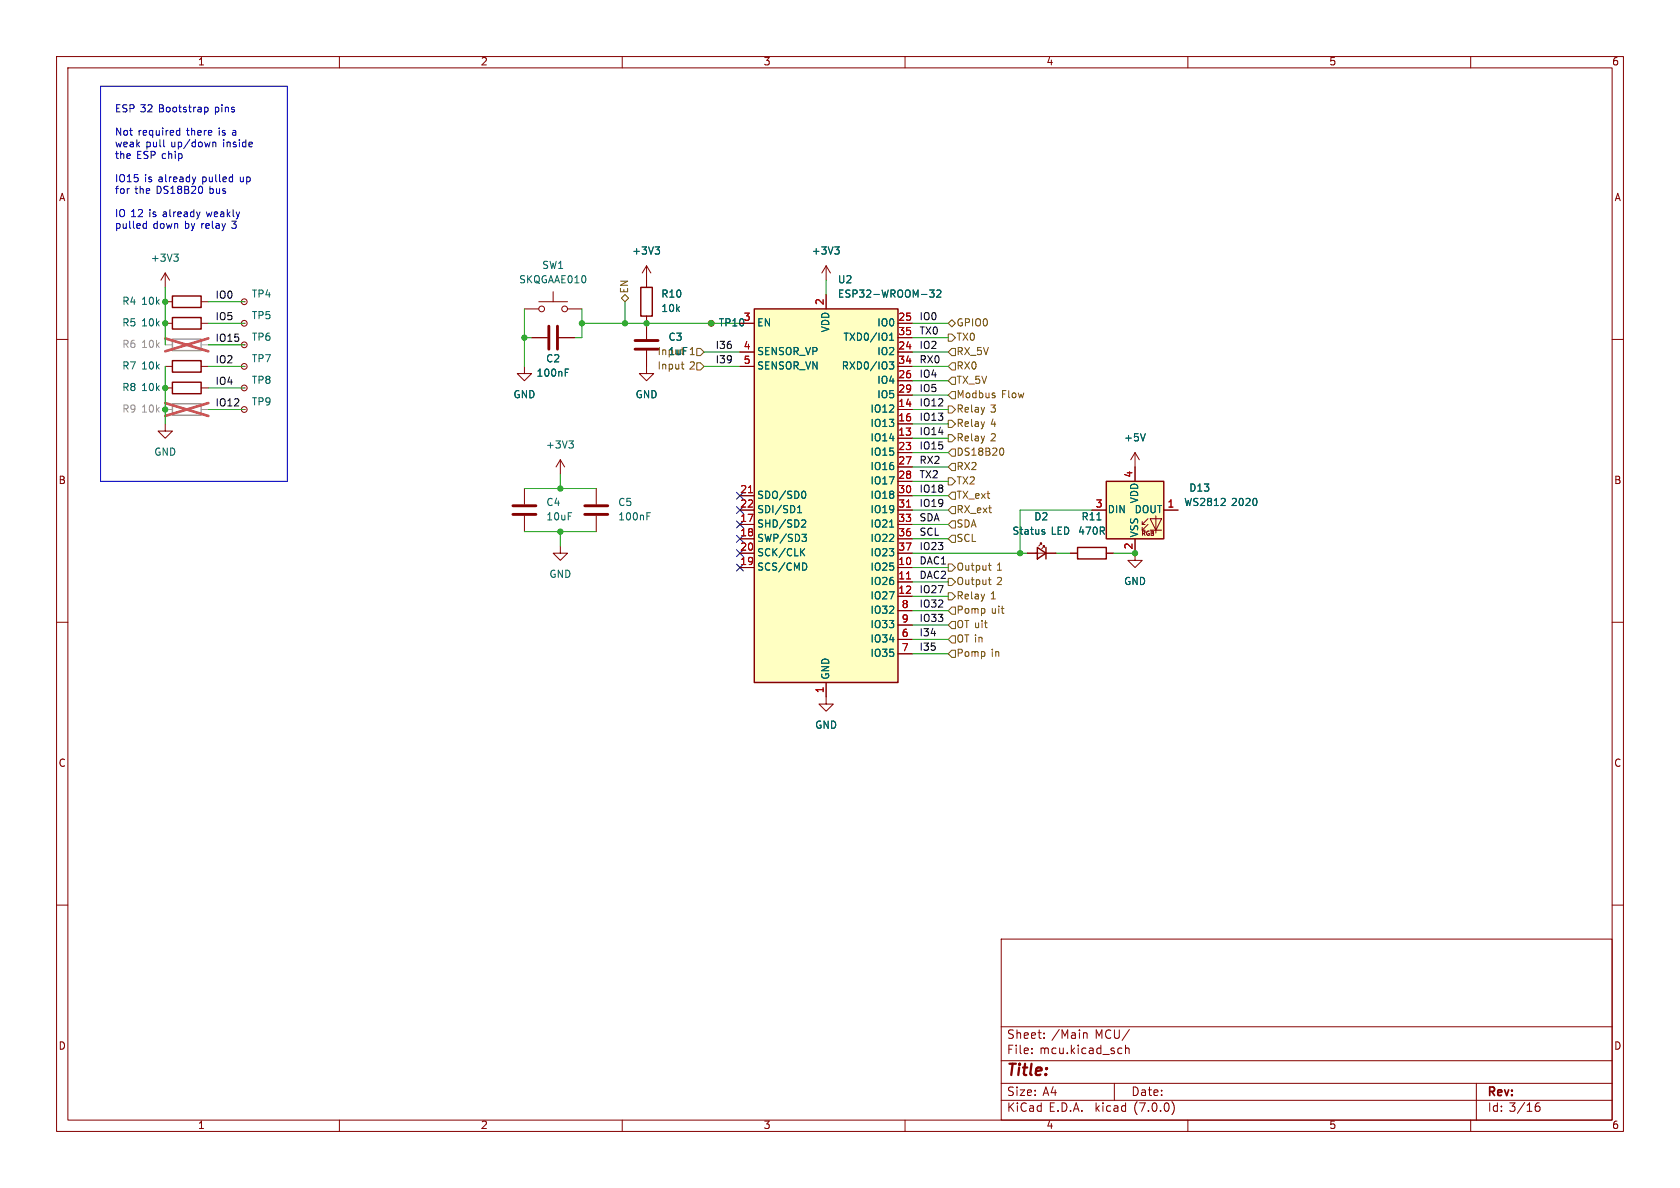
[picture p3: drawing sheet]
<svg xmlns="http://www.w3.org/2000/svg" width="297mm" height="210mm" viewBox="0 0 297 210" stroke-linecap="round" stroke-linejoin="round" font-family="sans-serif">
<g fill="none" stroke="#840000" stroke-width=".18">
<path d="M10 10h277v190h-277zM12 12h273v186h-273zM60 10v2M110 10v2M160 10v2M210 10v2M260 10v2M10 60h2M29.2 57.2h1.3M29.2 53.3h1.3M29.2 48.3l-.8 1.2M29.2 48.3v2.5"/>
<path d="M29.2 48.3l.8 1.2M35.6 57.2h1.2M35.6 53.3h1.2M43.2 57.2h.1M43.2 53.3h.1M92.7 54.6h2.5M94 59.7h2.8M95.2 53.3h5.1M97.8 51.6v1.7M98.8 59.7h2.8M100.3 54.6h2.6M114.3 47v3.8"/>
<path d="M114.3 55.9v4M114.3 47l-.8 1.3M114.3 47l.8 1.3M125.7 57.2h.1M130.8 57.2h2.5M146 47l-.7 1.3M146 47v2.5M146 52.1v2.5M146 47l.8 1.3M158.7 57.2h2.6M158.7 59.7h2.6M285 60h2"/>
<path d="M29.2 74.9v1.3h1.3l-1.3 1.3-1.3-1.3h1.3M29.2 68.6h1.3M29.2 64.8h1.3M35.6 68.6h1.2M35.6 64.8h1.2M43.2 64.8h.1M43.2 61h.1M43.2 68.6h.1M43.2 72.4h.1M92.7 64.8v1.2h1.3l-1.3 1.3-1.3-1.3h1.3M114.3 62v4h1.3l-1.3 1.3-1.3-1.3h1.3M130.8 64.8h2.5"/>
<path d="M130.8 62.2h2.5M158.7 64.8h2.6M158.7 77.5h2.6M158.7 72.4h2.6M158.7 74.9h2.6M158.7 62.2h2.6M158.7 67.3h2.6M158.7 69.9h2.6M92.7 86.4v2.8M92.7 91.2v2.8M99.1 96.5v1.3h1.2l-1.2 1.3-1.3-1.3h1.3M99.1 81.3l-.8 1.3"/>
<path d="M99.1 81.3v2.5M99.1 81.3l.7 1.3M105.4 86.4v2.8M105.4 91.2v2.8M130.8 97.8h2.5M130.8 92.7h2.5M130.8 95.3h2.5M130.8 87.6h2.5M130.8 90.2h2.5M158.7 97.8h2.6M158.7 92.7h2.6M158.7 95.3h2.6"/>
<path d="M158.7 87.6h2.6M158.7 90.2h2.6M158.7 80h2.6M158.7 82.6h2.6M158.7 85.1h2.6M181.6 97.8h5.1M184.1 96.3v-.3h-.2h.2l-.5 .5M184.7 96.8v-.3h-.3h.3l-.6 .5M189.2 97.8h1.3M193 90.2h2.6M195.6 97.8h1.2M200.7 95.3v3.8h1.2l-1.2 1.2-1.3-1.2h1.3"/>
<path d="M200.7 80l-.8 1.3M200.7 80v5.1M200.7 80l.7 1.3M201.9 92.7h.5M201.9 93.7h.5M202.9 92.7l-1 1v-.5M202.9 91.7l-1 1v-.5M203.3 91.7h2.1l-1.1 2zM203.3 93.7h2.1M204.3 91.2v3M205.7 90.2h2.6M10 110h2"/>
<path d="M130.8 100.3h2.5M158.7 100.3h2.6M158.7 102.9h2.6M158.7 105.4h2.6M158.7 113h2.6M158.7 115.6h2.6M158.7 108h2.6M158.7 110.5h2.6M285 110h2M146 120.7v3.8h1.3l-1.3 1.2-1.2-1.2h1.2M10 160h2M285 160h2"/>
<path d="M177 166h108v32h-108zM60 198v2M110 198v2M160 198v2M177 194.5h108M177 191.5h108M177 187.5h108M177 181.5h108M182.4 186.1v.2M182.4 185.3v.2M184.6 183.4v.2M184.6 182.6v.2"/>
<path d="M191.5 182.7l.3-.1h.3l.1 1M197 191.5v3M197.9 185.3h.4M198.3 186.2l-.4 .1M199 185.4l.2-.1h.3l.1 1M199 184.8v1.5M207.2 194.7a1.72 1.72 0 0 1 0 2.3M210 198v2M260 198v2M261 191.5v6.5M271.5 195.7l.5-.2 .3 .3-.2 .6-.4 .1-.2-.2M272.1 195a.53 .53 0 0 0-.6 .3"/>
<circle cx="43.2" cy="53.3" r=".51"/>
<circle cx="43.2" cy="57.2" r=".51"/>
<circle cx="95.8" cy="54.6" r=".51"/>
<circle cx="99.8" cy="54.6" r=".51"/>
<circle cx="125.7" cy="57.2" r=".51"/>
<circle cx="43.2" cy="68.6" r=".51"/>
<circle cx="43.2" cy="64.8" r=".51"/>
<circle cx="43.2" cy="72.4" r=".51"/>
<circle cx="43.2" cy="61" r=".51"/>
</g>
<path d="M30.5 59.9h5.1v2.1h-5.1zM30.5 71.4h5.1v2h-5.1z" fill="none" stroke="#a1a1a1" stroke-width=".25"/>
<path d="M29.2 72.4h1.3M29.2 61h1.3M35.6 72.4h1.2M35.6 61h1.2" fill="none" stroke="#a1a1a1" stroke-width=".18"/>
<path d="M29.2 59.8l7.6 2.3M36.8 59.8l-7.6 2.3M29.2 71.2l7.6 2.3M36.8 71.2l-7.6 2.3" fill="none" stroke="#eb3a3d" stroke-width=".46"/>
<path d="M30.5 56.1h5.1v2.1h-5.1zM30.5 52.3h5.1v2.1h-5.1zM113.3 50.8h2v5.1h-2zM133.3 54.6h25.4v66.1h-25.4zM30.5 67.6h5.1v2h-5.1zM30.5 63.8h5.1v2h-5.1zM183.4 96.8l1.5 1-1.5 1zM184.9 96.8v2M190.5 96.8h5.1v2h-5.1zM195.6 85.1h10.1v10.2h-10.1z" fill="none" stroke="#840000" stroke-width=".25"/>
<path d="M97 57.7v4M98.6 57.7v4M112.3 61.7h4M112.3 60.2h4M90.7 90.9h4M90.7 89.4h4M103.4 90.9h4M103.4 89.4h4" fill="none" stroke="#840000" stroke-width=".51"/>
<g fill="none" stroke="#006464" stroke-width=".18">
<path d="M30.7 44.9h.8l-.4 .5M31.3 45.4l.2 .2v.3l-.2 .3M115.8 43.6h.8l-.4 .5M116.4 44.1l.2 .3v.3l-.2 .2M147.6 43.6h.7l-.4 .5M148.1 44.1l.2 .3v.3l-.2 .2M157.3 59.2l.3-.3v1.3M164.3 51.3h.8l-.4 .5 .4 .1v.5l-.2 .1h-.5M165.6 51.4l.5-.1 .2 .3-.7 .9h.7M99.9 65.2h.6M100.6 77.9h.8l-.5 .5M101.1 78.4l.3 .3v.3l-.3 .2"/>
<path d="M157.2 64h.8l-.4 .5 .3 .1v.5l-.1 .1h-.5M157.3 60.2h.7M202.5 76.7l-.4 1.2M114.4 90.6h.6M141 90.6h.7M141 89.7l.4-.3v1.2M141.7 97.5l.6 .8M141.8 94.4h.8l-.5 .5M141.9 91.9l.4 .1 .1 .3-.7 .9h.7M142.1 86.8a.79 .79 0 0 1 0 1.3M142.3 97l-.8 .7M142.3 94.9l.3 .3v.3l-.3 .2"/>
<path d="M142.5 99.7l.1 .4-.1 .5M157.3 93.2h.7M184.4 94l.3 .1v.2l-.1 .1h-.3M184.4 93.6l.3 .1M215.8 89.4h.8M216.5 88.2v.4M222.1 88.3v.8"/>
</g>
<g fill="#ffffc2" stroke="#ffffc2" stroke-width=".18">
<path d="M133.3 54.6h25.4v66.1h-25.4z"/>
<path d="M195.6 85.1h10.1v10.2h-10.1z"/>
</g>
<path d="M132.3 87.1h.7M160.3 89.6h.7M160.3 102.3h.7" fill="none" stroke="#a90000" stroke-width=".18"/>
<g fill="none" stroke="#725600" stroke-width=".18">
<path d="M109.9 52.7l.6-.6 .6 .6-.6 .6zM167.6 57.2l.7-.7 .6 .7-.6 .6zM167.6 59.1h.7l.6 .6-.6 .6h-.7zM120.4 64.4h.5M120.6 65.1l.3 .1M123.2 64.1h.6l.7 .7-.7 .6h-.6zM123.2 61.6h.6l.7 .6-.7 .7h-.6zM167.6 71.8h.7l.6 .6-.6 .6h-.7zM167.6 76.8h.7l.6 .7-.6 .6h-.7zM167.6 74.3h.7l.6 .6-.6 .7h-.7zM168.3 61.6h.6v1.3h-.6l-.7-.7zM168.3 69.2h.6v1.3h-.6l-.7-.6z"/>
<path d="M168.3 79.4h.6v1.2h-.6l-.7-.6zM168.3 66.7h.6v1.2h-.6l-.7-.6zM168.3 64.1h.6v1.3h-.6l-.7-.6zM177.1 79.2a.79 .79 0 0 1 0 1.3M167.6 84.5h.7l.6 .6-.6 .6h-.7zM167.6 99.7h.7l.6 .6-.6 .7h-.7zM168.3 89.5h.6v1.3h-.6l-.7-.6zM168.3 94.6h.6v1.3h-.6l-.7-.6zM168.3 81.9h.6v1.3h-.6l-.7-.6zM168.3 87h.6v1.3h-.6l-.7-.7zM168.3 92.1h.6v1.2h-.6l-.7-.6zM174.7 100h.5"/>
<path d="M167.6 102.2h.7l.6 .7-.6 .6h-.7zM167.6 104.8h.7l.6 .6-.6 .6h-.7zM168.3 112.4h.6v1.3h-.6l-.7-.7zM168.3 109.9h.6v1.2h-.6l-.7-.6zM168.3 107.3h.6v1.3h-.6l-.7-.6zM168.3 114.9h.6v1.3h-.6l-.7-.6zM174.7 102.5h.5M175 103.3h.2M175 100.7l.2 .1"/>
</g>
<path d="M17.8 15.2h33v69.9h-33zM36.2 19l.3-.1 .3 .3-.1 .5h-.5M25.5 39.5l.4 .1M25.9 39.1v1.3M29 25.9l.1 .1M31.3 23.8h.5M31.3 23.1h.5M31.8 22.6v1.3M34.6 31.3l-.3 .8M37.6 25.1v.9M37.6 25.2l.2-.1 .3 .1 .1 .8M25.9 40.3l-.4 .1" fill="none" stroke="#0000c2" stroke-width=".18"/>
<g fill="none" stroke="#009600" stroke-width=".18">
<path d="M29.2 50.8v10.2M36.8 57.2h6.4M36.8 53.3h6.4M92.7 54.6v10.2M92.7 59.7h1.3M102.9 57.2h27.9M102.9 54.6v5.1h-1.3M110.5 53.3v3.9M146 49.5v2.6M161.3 57.2h6.3M161.3 59.7h6.3M29.2 64.8v10.1"/>
<path d="M36.8 72.4h6.4M36.8 64.8h6.4M36.8 68.6h6.4M36.8 61h6.4M124.5 62.2h6.3M124.5 64.8h6.3M161.3 62.2h6.3M161.3 77.5h6.3M161.3 74.9h6.3M161.3 69.9h6.3M161.3 72.4h6.3M161.3 64.8h6.3"/>
<path d="M161.3 67.3h6.3M92.7 94h12.7M92.7 86.4h12.7M99.1 83.8v2.6M99.1 94v2.5M161.3 97.8h20.3M161.3 95.3h6.3M161.3 90.2h6.3M161.3 87.6h6.3M161.3 82.6h6.3M161.3 85.1h6.3M161.3 92.7h6.3"/>
<path d="M161.3 80h6.3M186.7 97.8h2.5M193 90.2h-12.7v7.6M196.8 97.8h3.9M161.3 100.3h6.3M161.3 108h6.3M161.3 102.9h6.3M161.3 113h6.3M161.3 105.4h6.3M161.3 115.6h6.3M161.3 110.5h6.3"/>
</g>
<path d="M130.2 94.6l1.2 1.3M130.2 87l1.2 1.2M130.2 92.1l1.2 1.2M130.2 89.6l1.2 1.2M130.2 99.7l1.2 1.2M130.2 97.2l1.2 1.2M131.4 94.6l-1.2 1.3M131.4 87l-1.2 1.2M131.4 92.1l-1.2 1.2M131.4 89.6l-1.2 1.2M131.4 99.7l-1.2 1.2M131.4 97.2l-1.2 1.2" fill="none" stroke="#000084" stroke-width=".18"/>
<g fill="#009600" stroke="#009600" stroke-width=".18">
<circle cx="99.1" cy="94" r=".46"/>
<circle cx="125.7" cy="57.2" r=".46"/>
<circle cx="92.7" cy="59.7" r=".46"/>
<circle cx="110.5" cy="57.2" r=".46"/>
<circle cx="99.1" cy="86.4" r=".46"/>
<circle cx="114.3" cy="57.2" r=".46"/>
<circle cx="102.9" cy="57.2" r=".46"/>
<circle cx="180.3" cy="97.8" r=".46"/>
<circle cx="29.2" cy="53.3" r=".46"/>
<circle cx="29.2" cy="57.2" r=".46"/>
<circle cx="29.2" cy="68.6" r=".46"/>
<circle cx="29.2" cy="72.4" r=".46"/>
<circle cx="200.7" cy="97.8" r=".46"/>
</g>
<text font-size="2.8" fill="#840000" x="178" y="190.8">Title:</text>
<g font-size="2.1" fill="#840000">
<text x="178" y="183.9">Sheet:</text>
<text x="185.9" y="183.9">/Main</text>
<text x="193.6" y="183.9">MCU/</text>
<text x="178" y="186.6">File:</text>
<text x="183.8" y="186.6">mcu.kicad_sch</text>
<text x="178" y="196.8">KiCad</text>
<text x="178" y="194">Size:</text>
<text x="184.3" y="194">A4</text>
<text x="185.4" y="196.8">E.D.A.</text>
<text x="193.7" y="196.8">kicad</text>
<text x="200" y="194">Date:</text>
<text x="200.6" y="196.8">(7.0.0)</text>
<text x="263" y="194.2">Rev:</text>
<text x="263" y="196.8">Id: 3/16</text>
</g>
<g font-size="1.8" fill="#840000">
<text x="35" y="11.8">1</text>
<text x="85" y="11.8">2</text>
<text x="135" y="11.8">3</text>
<text x="185" y="11.8">4</text>
<text x="235" y="11.8">5</text>
<text x="285" y="11.8">6</text>
<text x="10.4" y="35.8">A</text>
<text x="285.4" y="35.8">A</text>
<text x="10.3" y="85.8">B</text>
<text x="285.3" y="85.8">B</text>
<text x="10.3" y="135.8">C</text>
<text x="285.3" y="135.8">C</text>
<text x="10.3" y="185.8">D</text>
<text x="285.3" y="185.8">D</text>
<text x="35" y="199.8">1</text>
<text x="85" y="199.8">2</text>
<text x="135" y="199.8">3</text>
<text x="185" y="199.8">4</text>
<text x="235" y="199.8">5</text>
<text x="285" y="199.8">6</text>
</g>
<g font-size="1.8" fill="#0000c2">
<text x="20.3" y="20.1">ESP 32</text>
<text x="28.1" y="20.1">Bootstrap</text>
<text x="38.2" y="20.1">pins</text>
<text x="20.3" y="24.2">Not</text>
<text x="20.3" y="26.2">weak</text>
<text x="20.3" y="28.3">the</text>
<text x="24.2" y="28.3">ESP chip</text>
<text x="24.4" y="24.2">required</text>
<text x="25.8" y="26.2">pull</text>
<text x="30.3" y="26.2">up/down</text>
<text x="33.1" y="24.2">there</text>
<text x="38.8" y="24.2">is</text>
<text x="39.6" y="26.2">inside</text>
<text x="41.4" y="24.2">a</text>
<text x="20.3" y="32.4">IO15</text>
<text x="20.3" y="34.5">for</text>
<text x="23.9" y="34.5">the</text>
<text x="25.6" y="32.4">is</text>
<text x="27.7" y="34.5">DS18B20</text>
<text x="28.1" y="32.4">already</text>
<text x="35.9" y="32.4">pulled</text>
<text x="37.2" y="34.5">bus</text>
<text x="42.7" y="32.4">up</text>
<text x="20.3" y="38.6">IO 12</text>
<text x="20.3" y="40.6">pulled</text>
<text x="26.5" y="38.6">is</text>
<text x="27.1" y="40.6">down</text>
<text x="29" y="38.6">already</text>
<text x="32.7" y="40.6">by relay</text>
<text x="36.8" y="38.6">weakly</text>
<text x="41.3" y="40.6">3</text>
</g>
<g font-size="1.8" fill="#006464">
<text x="26.6" y="46.5">+3V3</text>
<text x="95.8" y="47.8">SW1</text>
<text x="111.7" y="45.3">+3V3</text>
<text x="143.4" y="45.3">+3V3</text>
<text x="44.5" y="52.9">TP4</text>
<text x="91.7" y="50.4">SKQGAAE010</text>
<text x="116.8" y="52.9">R10</text>
<text x="148.1" y="52.9">ESP32-WROOM-32</text>
<text x="148.1" y="50.4">U2</text>
<text x="21.6" y="58">R5</text>
<text x="21.6" y="54.2">R4</text>
<text x="24.9" y="58">10k</text>
<text x="24.9" y="54.2">10k</text>
<text x="44.5" y="56.7">TP5</text>
<text x="116.8" y="55.4">10k</text>
<text x="127" y="58">TP10</text>
<text x="133.9" y="58">EN</text>
<text x="146.9" y="58.9" transform="rotate(-90 146.9 58.9)">VDD</text>
<text x="155" y="58">IO0</text>
<text x="21.6" y="65.6">R7</text>
<text x="24.9" y="65.6">10k</text>
<text x="44.5" y="64.3">TP7</text>
<text x="44.5" y="60.5">TP6</text>
<text x="96.5" y="64.3">C2</text>
<text x="118.1" y="60.5">C3</text>
<text x="118.1" y="63.1">1uF</text>
<text x="133.9" y="63.1">SENSOR_VP</text>
<text x="133.9" y="65.6">SENSOR_VN</text>
<text x="148.7" y="65.6">RXD0/IO3</text>
<text x="149" y="60.5">TXD0/IO1</text>
<text x="155" y="63.1">IO2</text>
<text x="21.6" y="69.4">R8</text>
<text x="24.9" y="69.4">10k</text>
<text x="44.5" y="68.1">TP8</text>
<text x="44.5" y="71.9">TP9</text>
<text x="90.7" y="70.7">GND</text>
<text x="94.8" y="66.9">100nF</text>
<text x="112.3" y="70.7">GND</text>
<text x="155" y="68.1">IO4</text>
<text x="155" y="70.7">IO5</text>
<text x="153.8" y="73.2">IO12</text>
<text x="153.8" y="75.8">IO13</text>
<text x="27.2" y="80.8">GND</text>
<text x="96.5" y="79.6">+3V3</text>
<text x="153.8" y="78.3">IO14</text>
<text x="153.8" y="80.8">IO15</text>
<text x="153.8" y="83.4">IO16</text>
<text x="198.7" y="78.3">+5V</text>
<text x="96.5" y="89.7">C4</text>
<text x="109.2" y="89.7">C5</text>
<text x="133.9" y="88.5">SDO/SD0</text>
<text x="153.8" y="85.9">IO17</text>
<text x="153.8" y="88.5">IO18</text>
<text x="201.5" y="89.1" transform="rotate(-90 201.5 89.1)">VDD</text>
<text x="209.3" y="89.7">WS2812</text>
<text x="210.2" y="87.2">D13</text>
<text x="217.7" y="89.7">2020</text>
<text x="96.5" y="92.3">10uF</text>
<text x="109.2" y="92.3">100nF</text>
<text x="133.9" y="93.5">SHD/SD2</text>
<text x="133.9" y="91">SDI/SD1</text>
<text x="153.8" y="91">IO19</text>
<text x="153.8" y="93.5">IO21</text>
<text x="178.9" y="94.8">Status</text>
<text x="182.8" y="92.3">D2</text>
<text x="185.8" y="94.8">LED</text>
<text x="190.5" y="94.8">470R</text>
<text x="191.1" y="92.3">R11</text>
<text x="195.8" y="91">DIN</text>
<text x="200.5" y="91">DOUT</text>
<text x="201.5" y="95" transform="rotate(-90 201.5 95)">VSS</text>
<text x="133.9" y="96.1">SWP/SD3</text>
<text x="133.9" y="101.2">SCS/CMD</text>
<text x="133.9" y="98.6">SCK/CLK</text>
<text x="153.8" y="101.2">IO25</text>
<text x="153.8" y="96.1">IO22</text>
<text x="153.8" y="98.6">IO23</text>
<text x="97.1" y="102.4">GND</text>
<text x="153.8" y="103.7">IO26</text>
<text x="153.8" y="106.2">IO27</text>
<text x="198.7" y="103.7">GND</text>
<text x="153.8" y="113.9">IO34</text>
<text x="153.8" y="108.8">IO32</text>
<text x="153.8" y="111.3">IO33</text>
<text x="153.8" y="116.4">IO35</text>
<text x="146.9" y="120.1" transform="rotate(-90 146.9 120.1)">GND</text>
<text x="144.1" y="129.1">GND</text>
</g>
<g font-size="1.8" fill="#0f0f0f">
<text x="38.1" y="53">IO0</text>
<text x="38.1" y="56.8">IO5</text>
<text x="162.6" y="56.8">IO0</text>
<text x="162.6" y="59.3">TX0</text>
<text x="38.1" y="60.6">IO15</text>
<text x="38.1" y="64.4">IO2</text>
<text x="126.4" y="64.4">I39</text>
<text x="126.4" y="61.9">I36</text>
<text x="162.6" y="64.4">RX0</text>
<text x="162.6" y="61.9">IO2</text>
<text x="38.1" y="68.2">IO4</text>
<text x="162.6" y="67">IO4</text>
<text x="162.6" y="69.5">IO5</text>
<text x="38.1" y="72">IO12</text>
<text x="162.6" y="72">IO12</text>
<text x="162.6" y="74.6">IO13</text>
<text x="162.6" y="77.1">IO14</text>
<text x="162.6" y="79.7">IO15</text>
<text x="162.6" y="82.2">RX2</text>
<text x="162.6" y="87.3">IO18</text>
<text x="162.6" y="84.7">TX2</text>
<text x="162.6" y="89.8">IO19</text>
<text x="162.6" y="92.4">SDA</text>
<text x="162.6" y="94.9">SCL</text>
<text x="162.6" y="100">DAC1</text>
<text x="162.6" y="97.4">IO23</text>
<text x="162.6" y="105.1">IO27</text>
<text x="162.6" y="107.6">IO32</text>
<text x="162.6" y="102.5">DAC2</text>
<text x="162.6" y="112.7">I34</text>
<text x="162.6" y="110.1">IO33</text>
<text x="162.6" y="115.2">I35</text>
</g>
<g font-size="1.8" fill="#725600">
<text x="111.3" y="51.9" transform="rotate(-90 111.3 51.9)">EN</text>
<text x="169.1" y="58">GPIO0</text>
<text x="116.1" y="65.6">Input</text>
<text x="116.1" y="63.1">Input</text>
<text x="118.1" y="63.1">1uF 1</text>
<text x="121.8" y="65.6">2</text>
<text x="169.1" y="63.1">RX_5V</text>
<text x="169.1" y="60.5">TX0</text>
<text x="169.1" y="65.6">RX0</text>
<text x="169.1" y="70.7">Modbus</text>
<text x="169.1" y="68.1">TX_5V</text>
<text x="177.1" y="70.7">Flow</text>
<text x="169.1" y="73.2">Relay</text>
<text x="169.1" y="75.8">Relay</text>
<text x="175.1" y="73.2">3</text>
<text x="175.1" y="75.8">4</text>
<text x="169.1" y="80.8">DS18B20</text>
<text x="169.1" y="78.3">Relay</text>
<text x="169.1" y="83.4">RX2</text>
<text x="175.1" y="78.3">2</text>
<text x="169.1" y="85.9">TX2</text>
<text x="169.1" y="88.5">TX_ext</text>
<text x="169.1" y="91">RX_ext</text>
<text x="169.1" y="93.5">SDA</text>
<text x="169.1" y="96.1">SCL</text>
<text x="169.1" y="101.2">Output</text>
<text x="176.2" y="101.2">1</text>
<text x="169.1" y="103.7">Output</text>
<text x="169.1" y="106.2">Relay</text>
<text x="175.1" y="106.2">1</text>
<text x="176.2" y="103.7">2</text>
<text x="169.1" y="113.9">OT in</text>
<text x="169.1" y="111.3">OT uit</text>
<text x="169.1" y="108.8">Pomp</text>
<text x="175.3" y="108.8">uit</text>
<text x="169.1" y="116.4">Pomp</text>
<text x="175.3" y="116.4">in</text>
</g>
<g font-size="1.8" fill="#a90000">
<text x="131.4" y="56.9">3</text>
<text x="145.8" y="54" transform="rotate(-90 145.8 54)">2</text>
<text x="158.7" y="56.9">25</text>
<text x="158.7" y="59.4">35</text>
<text x="131.4" y="62">4</text>
<text x="131.4" y="64.5">5</text>
<text x="158.7" y="62">24</text>
<text x="158.7" y="64.5">34</text>
<text x="158.7" y="67.1">26</text>
<text x="158.7" y="69.6">29</text>
<text x="158.7" y="77.2">13</text>
<text x="158.7" y="72.1">14</text>
<text x="158.7" y="74.7">16</text>
<text x="158.7" y="79.8">23</text>
<text x="158.7" y="82.3">27</text>
<text x="130.8" y="87.4">21</text>
<text x="130.8" y="89.9">22</text>
<text x="158.7" y="84.8">28</text>
<text x="158.7" y="87.4">30</text>
<text x="158.7" y="89.9">31</text>
<text x="193.6" y="89.9">3</text>
<text x="200.4" y="84.5" transform="rotate(-90 200.4 84.5)">4</text>
<text x="206.3" y="89.9">1</text>
<text x="130.8" y="92.5">17</text>
<text x="130.8" y="95">18</text>
<text x="158.7" y="92.5">33</text>
<text x="158.7" y="95">36</text>
<text x="130.8" y="100.1">19</text>
<text x="130.8" y="97.5">20</text>
<text x="158.7" y="100.1">10</text>
<text x="158.7" y="97.5">37</text>
<text x="200.4" y="97.2" transform="rotate(-90 200.4 97.2)">2</text>
<text x="158.7" y="102.6">11</text>
<text x="158.7" y="105.2">12</text>
<text x="159.4" y="107.7">8</text>
<text x="159.4" y="112.8">6</text>
<text x="159.4" y="110.2">9</text>
<text x="159.4" y="115.3">7</text>
<text x="145.8" y="122.6" transform="rotate(-90 145.8 122.6)">1</text>
</g>
<g font-size="1.8" fill="#989898">
<text x="21.6" y="61.8">R6</text>
<text x="24.9" y="61.8">10k</text>
<text x="21.6" y="73.2">R9</text>
<text x="24.9" y="73.2">10k</text>
</g>
<text font-size="1.1" fill="#840000" x="201.7" y="94.9">RGB</text>
</svg>
